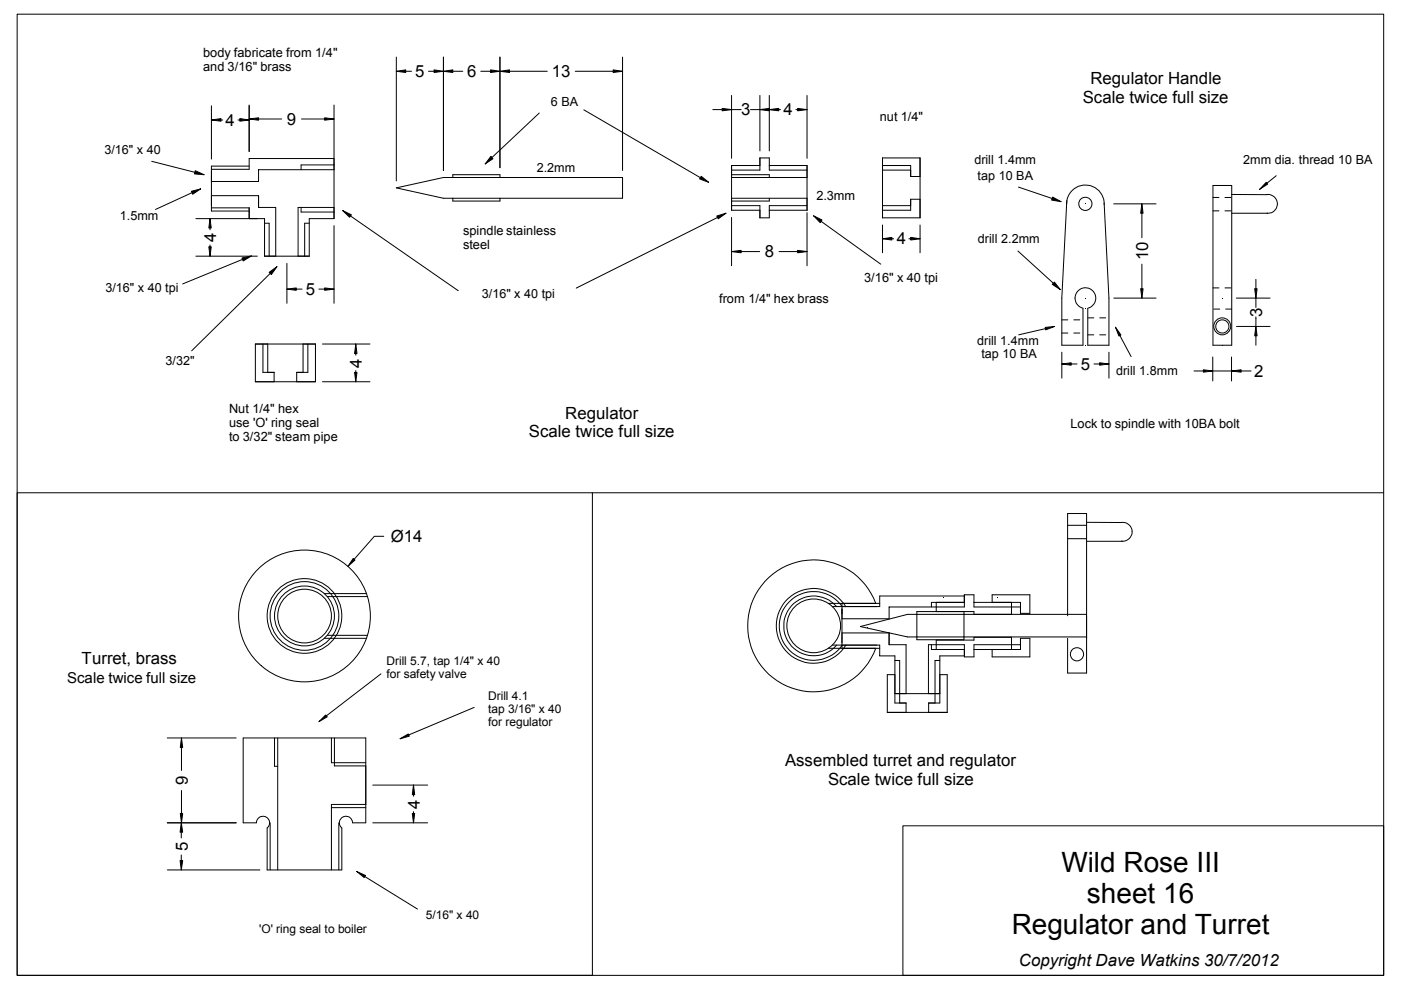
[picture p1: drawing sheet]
<svg xmlns="http://www.w3.org/2000/svg" width="297mm" height="210mm" viewBox="0 0 297 210" stroke-linecap="round" stroke-linejoin="round" font-family="sans-serif">
<g fill="none" stroke="#000" stroke-width=".21">
<path d="M3.6 3h289.8v203.8h-289.8zM84 15.1l2-.3v.6zM84 12.1v26.3M86 15.1h1.2M90.8 15.1h1.2M92 14.8l2 .3-2 .3zM94 15.1l2-.3v.6zM94 12.1v24.1M96 15.1h2.1M101.9 15.1h2.1M104 14.8l2 .3-2 .3zM106 15.1l2-.3v.6z"/>
<path d="M106 12.1v23.5M108 15.1h8M122 15.1h8M130 14.8l2 .3-2 .3zM132 12.1v24.1M32.2 34.2l9.1 2.3M41.4 36.2l1.9 .8-2.1-.1zM44.8 25.4l2.1-.3v.6zM44.8 22.4v11.3M44.8 35.9h8v-2.3h18v12.8h-5.2v7.9h-9.5v-7.9h-14.6M46.9 25.4h.3M50.5 25.4h.3"/>
<path d="M50.8 25.1l2 .3-2 .3zM52.8 25.2l2-.2v.5zM52.8 35.2h-8v9.5h8M52.8 22.3v9.8M54.8 25.2h4.9M63.9 25.2h4.9M68.8 25l2 .2-2 .3zM70.8 36h-16v2.5h-10M70.8 22.3v11.2M70.8 35h-7v1M84 39.8l10-2.2h38v4.4h-38zM96 37.6v-.6h10v.6"/>
<path d="M104.1 33.1l.4 .6-1.6 1.1zM114.3 24l-10 9.4M123.8 23.3l24.7 14.4M148.7 37.4l1.5 1.3-1.9-.8zM151.1 23.2h2M153.1 23l2 .2-2 .3zM155.1 37h8v.6M155.1 37.6h16M155.1 36.1h6v-2.6h2v2.6h8M155.1 20.2v13.4M155.1 23.2h2M159.1 23.2h2"/>
<path d="M161.1 23.2l2-.2v.5zM161.1 35.1h-6v9.5h6M161.1 20.2v11.8M163.1 23.2l2-.2v.5zM163.1 35.1h8v9.5h-8M163.1 20.2v11.8M163.1 23.2h2.4M168.7 23.2h.4M169.1 23l2 .2-2 .3zM171.1 20.2v13.4M187.1 33.5h8v12.7h-8zM187.1 35.1h6v2.3h2"/>
<path d="M187.1 36.1h6M215.9 39.7l7.2 2.4M257.2 39.3h4v33.9h-4zM268.5 38.7l.3 .3-1.7 1.1zM270.6 37.3l-2 1.6M40.6 40.6l1.9-.6-1.7 1.2zM40.7 40.9l-7.7 3.5M41.5 54.3h13.1M44.3 52.3h.5l-.3 2zM44.5 46.4l.3 1.9h-.5zM44.5 48.3v.4M44.5 51.9v.4"/>
<path d="M44.8 41.5h10v2.5h3.7v10.3M44.8 44.1h8v2.3M51.3 54.7l2-.4-1.7 1zM51.4 55l-12.7 5.2M56.1 47.3h1v7M57.1 57.7l1.6-1.1-1.2 1.6zM57.3 58l-16.7 16.4M60.8 55.8v8.5M63.8 44v1h7M65.6 47.3h-1v7M70.8 47.8v16.5M70.8 44h-7.6v10.3"/>
<path d="M72.7 44.7l1.8 .9-.4 .5zM74.3 45.8l22.9 15.8M96 42v.6h10v-.6M152 45.8l1.9-.6-1.6 1.2zM152.1 46.1l-29.9 15M155.1 53.3l2-.2v.5zM155.1 42h16M155.1 43.6h6v2.6h2v-2.6h8M155.1 46.1v10.2M157.1 53.3h4M163.1 42v.6h-8M165.2 53.3h3.9"/>
<path d="M169.1 53.1l2 .2-2 .3zM171.1 45.1v11.2M172.5 45.8l1.8 .9-.4 .5zM174.1 46.9l12.6 9.1M187.1 50.6l2-.3v.6zM187.1 43.6h6M187.1 47.7v5.9M189.1 50.6h.4M192.7 50.6h.4M193.1 50.3l2 .3-2 .3zM195.1 42.2h-2v2.4h-6M195.1 47.7v5.9"/>
<path d="M215.8 53.2l7.5 6.8M223.2 41.8l1.8 1-2-.4zM226.1 43.2a4 4 0 0 1 4.1-4 4 4 0 0 1 3.9 4.1M226.2 42.5l-1.1 20.7v10h4.5v-7.8M234.1 43.1l1 20.1v10h-4.5v-7.8M236.1 43.2h9M242.1 43.2l.3 2h-.6zM242.1 45.2v5.2M242.1 56v5.2M257.2 41.9h1.2M257.2 44.7h1.2M259.7 41.9h1.3"/>
<path d="M259.7 44.7h1.3M261.2 41.2l7.3 .1a1.99 1.99 0 0 1 2.3 1.9 1.99 1.99 0 0 1-2.2 2M261.2 45.2h7.6M266.3 59.2v2M54.1 72.9h12.8v8h-12.8zM55.7 72.9v6.1h2.4v1.9M56.8 72.9v6.1M60.8 61.3l2-.3v.6zM62.8 61.3h1.2M64.3 72.9v6.1M65.3 72.9v6.1h-2.4v1.9M67.6 61.3h1.2"/>
<path d="M68.4 72.9h10M68.8 61l2 .3-2 .3zM75.2 79h.5l-.3 1.9zM75.4 72.9l.3 2.1h-.5zM75.4 75v.3M75.4 78.6v.4M221.6 69.4l2-.2-1.9 .7zM221.7 69.7l-5.7 1.3M223.1 60.3l.5-.5 1.2 1.6zM225.1 77.2l2-.3v.5zM225.1 74.7v5.5M225.1 67.8h1.3"/>
<path d="M225.1 70.6h1.3M227.1 77.2h1.2M227.7 67.8h1.2M227.7 70.6h1.2M229.6 65.4a2.21 2.21 0 0 1-1.3-3.4 2.21 2.21 0 0 1 3.6 0 2.21 2.21 0 0 1-1.3 3.4M230.6 67.4h1.3M230.6 71h1.3M231.9 77.2h1.2M233.1 76.9l2 .3-2 .2zM233.2 67.4h1.2M233.2 71h1.2M235.1 74.7v5.5"/>
<path d="M236.1 63.2h9M236.5 69.4l1.2 1.6-.5 .2zM237.4 71.2l2.4 4.4M241.8 61.2h.6l-.3 2zM253.1 78.7h2M255.1 78.4l2 .3-2 .2zM257.1 75.7v5.1M257.1 78.7h4M257.2 61h1.2M257.3 65.5h1.3M259.7 61h1.3M259.9 65.5h1.3"/>
<path d="M261.1 78.7l2-.3v.5zM261.1 75.7v5.1M262.1 63.2h7.2M262.2 69.2h7.1M263.1 78.7h2.2M266 61.2h.5l-.2 2zM266.3 69.2l.2 2h-.5zM266.3 63.2v2M266.3 67.2v2M266.3 71.2v2M68.4 80.9h10M3.6 104.5h122v102.3h-122z"/>
<path d="M74.9 118.4l.4 .3-1.5 1.4zM81.4 113.7h-2l-4.3 4.9M125.6 104.5h167.8M226.4 111.4h4M226.4 114.2h4M230.4 110.7l7.3 .1a1.99 1.99 0 0 1 2.3 1.9 1.99 1.99 0 0 1-2.2 2M230.4 114.8h7.6M68.7 135.3h9M68.7 125.9h9M69.4 126.5h8.5M69.4 134.7h8.5M175.6 127.9h10.9"/>
<path d="M175.6 137.5h10.9M176.5 136.8h10v2.3h3.2v10h2.4v1.9M177.4 128.6a6.3 6.3 0 0 0-9.2-.5 6.3 6.3 0 0 0 0 9.2 6.3 6.3 0 0 0 9.2-.5M178.5 127.9v9.6M178.5 134.2h10v2.5h3.6v10.4M178.6 128.6a7.3 7.3 0 0 0-10.9-1.4 7.3 7.3 0 0 0 0 11 7.3 7.3 0 0 0 10.9-1.4M179.3 128.6a7.9 7.9 0 0 0-11.9-2 7.9 7.9 0 0 0 0 12.1 7.9 7.9 0 0 0 11.9-1.9M185.7 127.9a14 14 0 0 0-21.5-6.4 14 14 0 0 0 0 22.4 14 14 0 0 0 21.5-6.4M197.5 136.7v1h7M198.5 137.7v-2h8v-.6h8v2.6M198.5 127.7v2M204.4 129.7v5.9h-10v-5.9h12.1v.6"/>
<path d="M204.5 126.4h-18v2.2h-10M204.5 127.7h-7v1M204.5 139.1h-5.2v10h-2.4v1.9M206.5 127.7h9.9v2.3h2v-3.9h-8v1.6M206.5 137.7h9.9v-2.4h2v4h-8v-1.6M214.5 127.7v2.6M216.4 128.7h-9.9v-2.6h-2v2.6h-16v2.5h-10M216.4 136.7h-9.9v2.6h-2v-2.6h-7.7v10.4M226.4 130.6v-21.7h4v33.8h-4v-7.4M230.4 130.3h-38l-10 2.5 10 2.2h38M35.5 156.5h14.6M38.5 156.5l.2 2h-.5z"/>
<path d="M38.5 158.5v4.9M51.6 156.5h26v18h-2.8a1.41 1.41 0 0 0-2.1-1.3 1.41 1.41 0 0 0-.2 2.4v8.8h-15.9v-8.8a1.41 1.41 0 0 0-.2-2.4 1.41 1.41 0 0 0-2 1.3h-2.8zM58.2 156.5v6h.7M58.9 156.5v27.9M67.6 153l1.4-1.4 .4 .4zM70.3 156.5v5.2h7.3M70.9 156.5v5.9h6.7M80.8 142.9l-11.6 8.9M84.8 156.6l1.8-1 .2 .5zM100.5 150l-13.8 5.8M189.7 147.1h9.6M189.7 140h1.1v9.1"/>
<path d="M189.7 143h-1.6v8h12.7v-8h-1.5M199.3 140h-1.1v9.1M35.5 174.5h14.6M38.2 172.5h.5l-.2 2zM38.4 174.5l.3 1.9h-.5zM38.4 176.4v1.3M38.5 167.6v4.9M57.3 174.5v9.9M70.3 171.2h7.3M71.8 174.5v9.9M77.6 170.6h-7.3v13.8M79 174.5h11.7"/>
<path d="M79 166.5h11.7M87.4 172.5h.5l-.2 2zM87.7 166.5l.2 2h-.5zM87.7 168.5v.3M87.7 172.1v.4M191.4 175.1h102v31.7h-102zM35.5 184.4h19.6M38.2 182.5h.5l-.3 1.9zM38.4 181.3v1.2M75.6 184.8l1.9 .8-.3 .5zM77.3 185.8l11.2 6.9"/>
<circle cx="230.1" cy="43.2" r="1.4"/>
<circle cx="259.1" cy="69.2" r="1.8"/>
<circle cx="259.2" cy="69.2" r="1.4"/>
<circle cx="64.5" cy="130.6" r="14"/>
<circle cx="64.5" cy="130.6" r="7.9"/>
<circle cx="64.6" cy="130.6" r="6.3"/>
<circle cx="64.6" cy="130.6" r="7.3"/>
<circle cx="64.6" cy="130.6" r="5.7"/>
<circle cx="172.5" cy="132.7" r="5.7"/>
<circle cx="228.3" cy="138.7" r="1.4"/>
</g>
<g fill="#000">
<path d="M84 15.1l2-.3v.6l-2-.3h2z" fill-rule="evenodd"/>
<path d="M92 14.8l2 .3h-2h2l-2 .3z" fill-rule="evenodd"/>
<path d="M94 15.1l2-.3v.6l-2-.3h2z" fill-rule="evenodd"/>
<path d="M104 14.8l2 .3h-2h2l-2 .3z" fill-rule="evenodd"/>
<path d="M106 15.1l2-.3v.6l-2-.3h2z" fill-rule="evenodd"/>
<path d="M130 14.8l2 .3h-2h2l-2 .3z" fill-rule="evenodd"/>
<path d="M41.4 36.2l1.9 .8-2-.5 2 .5-2.1-.1z" fill-rule="evenodd"/>
<path d="M44.8 25.4l2.1-.3v.6l-2.1-.3h2.1z" fill-rule="evenodd"/>
<path d="M50.8 25.1l2 .3h-2h2l-2 .3z" fill-rule="evenodd"/>
<path d="M52.8 25.2l2-.2v.5l-2-.3h2z" fill-rule="evenodd"/>
<path d="M68.8 25l2 .2h-2h2l-2 .3z" fill-rule="evenodd"/>
<path d="M104.1 33.1l.4 .6-1.6 1.1 1.4-1.4-1.4 1.4z" fill-rule="evenodd"/>
<path d="M148.7 37.4l1.5 1.3-1.7-1 1.7 1-1.9-.8z" fill-rule="evenodd"/>
<path d="M153.1 23l2 .2h-2h2l-2 .3z" fill-rule="evenodd"/>
<path d="M161.1 23.2l2-.2v.5l-2-.3h2z" fill-rule="evenodd"/>
<path d="M163.1 23.2l2-.2v.5l-2-.3h2z" fill-rule="evenodd"/>
<path d="M169.1 23l2 .2h-2h2l-2 .3z" fill-rule="evenodd"/>
<path d="M268.5 38.7l.3 .3-1.7 1.1 1.5-1.2-1.5 1.2z" fill-rule="evenodd"/>
<path d="M40.6 40.6l1.9-.6-1.8 .9 1.8-.9-1.7 1.2z" fill-rule="evenodd"/>
<path d="M44.3 52.3h.5l-.3 2v-2v2z" fill-rule="evenodd"/>
<path d="M44.5 46.4l.3 1.9h-.5l.2-1.9v1.9z" fill-rule="evenodd"/>
<path d="M51.3 54.7l2-.4-1.9 .7 1.9-.7-1.7 1z" fill-rule="evenodd"/>
<path d="M57.1 57.7l1.6-1.1-1.4 1.4 1.4-1.4-1.2 1.6z" fill-rule="evenodd"/>
<path d="M72.7 44.7l1.8 .9-.4 .5-1.4-1.4 1.6 1.1z" fill-rule="evenodd"/>
<path d="M152 45.8l1.9-.6-1.8 .9 1.8-.9-1.6 1.2z" fill-rule="evenodd"/>
<path d="M155.1 53.3l2-.2v.5l-2-.3h2z" fill-rule="evenodd"/>
<path d="M169.1 53.1l2 .2h-2h2l-2 .3z" fill-rule="evenodd"/>
<path d="M172.5 45.8l1.8 .9-.4 .5-1.4-1.4 1.6 1.1z" fill-rule="evenodd"/>
<path d="M187.1 50.6l2-.3v.6l-2-.3h2z" fill-rule="evenodd"/>
<path d="M193.1 50.3l2 .3h-2h2l-2 .3z" fill-rule="evenodd"/>
<path d="M223.2 41.8l1.8 1-1.9-.7 1.9 .7-2-.4z" fill-rule="evenodd"/>
<path d="M242.1 43.2l.3 2h-.6l.3-2v2z" fill-rule="evenodd"/>
<path d="M60.8 61.3l2-.3v.6l-2-.3h2z" fill-rule="evenodd"/>
<path d="M68.8 61l2 .3h-2h2l-2 .3z" fill-rule="evenodd"/>
<path d="M75.4 72.9l.3 2.1h-.5l.2-2.1v2.1z" fill-rule="evenodd"/>
<path d="M75.2 79h.5l-.3 1.9v-1.9v1.9z" fill-rule="evenodd"/>
<path d="M221.6 69.4l2-.2-1.9 .5 1.9-.5-1.9 .7z" fill-rule="evenodd"/>
<path d="M223.3 60l1.5 1.4-1.7-1.1 .5-.5 1.2 1.6z" fill-rule="evenodd"/>
<path d="M225.1 77.2l2-.3v.5l-2-.2h2z" fill-rule="evenodd"/>
<path d="M233.1 76.9l2 .3h-2h2l-2 .2z" fill-rule="evenodd"/>
<path d="M236.5 69.4l1.2 1.6-.5 .2-.7-1.8 .9 1.8z" fill-rule="evenodd"/>
<path d="M241.8 61.2h.6l-.3 2v-2v2z" fill-rule="evenodd"/>
<path d="M255.1 78.4l2 .3h-2h2l-2 .2z" fill-rule="evenodd"/>
<path d="M261.1 78.7l2-.3v.5l-2-.2h2z" fill-rule="evenodd"/>
<path d="M266.3 69.2l.2 2h-.5l.3-2v2z" fill-rule="evenodd"/>
<path d="M266 61.2h.5l-.2 2v-2v2z" fill-rule="evenodd"/>
<path d="M74.9 118.4l.4 .3-1.5 1.4 1.3-1.5-1.3 1.5z" fill-rule="evenodd"/>
<path d="M38.5 156.5l.2 2h-.5l.3-2v2z" fill-rule="evenodd"/>
<path d="M67.6 153l1.4-1.4 .4 .4-1.8 1 1.6-1.2z" fill-rule="evenodd"/>
<path d="M84.8 156.6l1.8-1 .2 .5-2 .5 1.9-.8z" fill-rule="evenodd"/>
<path d="M38.4 174.5l.3 1.9h-.5l.2-1.9v1.9z" fill-rule="evenodd"/>
<path d="M38.2 172.5h.5l-.2 2v-2v2z" fill-rule="evenodd"/>
<path d="M87.4 172.5h.5l-.2 2v-2v2z" fill-rule="evenodd"/>
<path d="M87.7 166.5l.2 2h-.5l.3-2v2z" fill-rule="evenodd"/>
<path d="M38.2 182.5h.5l-.3 1.9v-1.9v1.9z" fill-rule="evenodd"/>
<path d="M75.6 184.8l1.9 .8-.3 .5-1.6-1.3 1.7 1z" fill-rule="evenodd"/>
</g>
<g font-size="5.9">
<text x="225" y="184.8">Wild Rose III</text>
<text x="230.5" y="191.4">sheet 16</text>
<text x="214.5" y="198">Regulator and Turret</text>
</g>
<g font-size="3.6">
<text x="88" y="16.3">5</text>
<text x="99" y="16.3">6</text>
<text x="117" y="16.3">13</text>
<text x="231.2" y="17.8">Regulator Handle</text>
<text x="229.6" y="21.8">Scale twice full size</text>
<text x="47.8" y="26.6">4</text>
<text x="60.8" y="26.5">9</text>
<text x="157.1" y="24.5">3</text>
<text x="166.1" y="24.5">4</text>
<text x="45.8" y="51.3" transform="rotate(-90 45.8 51.3)">4</text>
<text x="190.1" y="51.8">4</text>
<text x="162.1" y="54.6">8</text>
<text x="243.4" y="55.2" transform="rotate(-90 243.4 55.2)">10</text>
<text x="64.9" y="62.5">5</text>
<text x="267.6" y="67.2" transform="rotate(-90 267.6 67.2)">3</text>
<text x="76.7" y="77.9" transform="rotate(-90 76.7 77.9)">4</text>
<text x="229.1" y="78.4">5</text>
<text x="265.9" y="79.9">2</text>
<text x="119.8" y="88.8">Regulator</text>
<text x="112.1" y="92.8">Scale twice full size</text>
<text x="82.8" y="114.9">Ø14</text>
<text x="17.3" y="140.8">Turret, brass</text>
<text x="39.8" y="166.5" transform="rotate(-90 39.8 166.5)">9</text>
<text x="166.5" y="162.4">Assembled turret and regulator</text>
<text x="175.6" y="166.4">Scale twice full size</text>
<text x="89" y="171.4" transform="rotate(-90 89 171.4)">4</text>
<text x="39.8" y="180.5" transform="rotate(-90 39.8 180.5)">5</text>
<text x="216" y="204.9">Copyright Dave Watkins 30/7/2012</text>
</g>
<text font-size="3.2" x="14.2" y="144.9">Scale twice full size</text>
<g font-size="2.7">
<text x="43" y="12">body fabricate from 1/4&quot;</text>
<text x="43" y="15">and 3/16&quot; brass</text>
<text x="116.8" y="22.4">6 BA</text>
<text x="186.5" y="25.7">nut 1/4&quot;</text>
<text x="22.1" y="32.6">3/16&quot; x 40</text>
<text x="206.6" y="34.8">drill 1.4mm</text>
<text x="263.6" y="34.8">2mm dia. thread 10 BA</text>
<text x="113.8" y="36.4">2.2mm</text>
<text x="207.3" y="38.1">tap 10 BA</text>
<text x="25.4" y="46.7">1.5mm</text>
<text x="173.1" y="42.5">2.3mm</text>
<text x="98.2" y="49.8">spindle stainless</text>
<text x="98.2" y="52.8">steel</text>
<text x="207.3" y="51.6">drill 2.2mm</text>
<text x="183.2" y="59.7">3/16&quot; x 40 tpi</text>
<text x="22.3" y="61.8">3/16&quot; x 40 tpi</text>
<text x="102.1" y="63.2">3/16&quot; x 40 tpi</text>
<text x="152.5" y="64.3">from 1/4&quot; hex brass</text>
<text x="35.1" y="77.3">3/32&quot;</text>
<text x="207.2" y="73.2">drill 1.4mm</text>
<text x="208.1" y="75.9">tap 10 BA</text>
<text x="236.6" y="79.5">drill 1.8mm</text>
<text x="48.6" y="87.6">Nut 1/4&quot; hex</text>
<text x="48.6" y="90.6">use 'O' ring seal</text>
<text x="48.6" y="93.6">to 3/32&quot; steam pipe</text>
<text x="226.9" y="90.8">Lock to spindle with 10BA bolt</text>
</g>
<g font-size="2.5">
<text x="82" y="141">Drill 5.7, tap 1/4&quot; x 40</text>
<text x="82" y="143.8">for safety valve</text>
<text x="103.5" y="148.4">Drill 4.1</text>
<text x="103.5" y="151.2">tap 3/16&quot; x 40</text>
<text x="103.5" y="154">for regulator</text>
<text x="54.9" y="197.9">'O' ring seal to boiler</text>
<text x="90.3" y="194.8">5/16&quot; x 40</text>
</g>
</svg>
